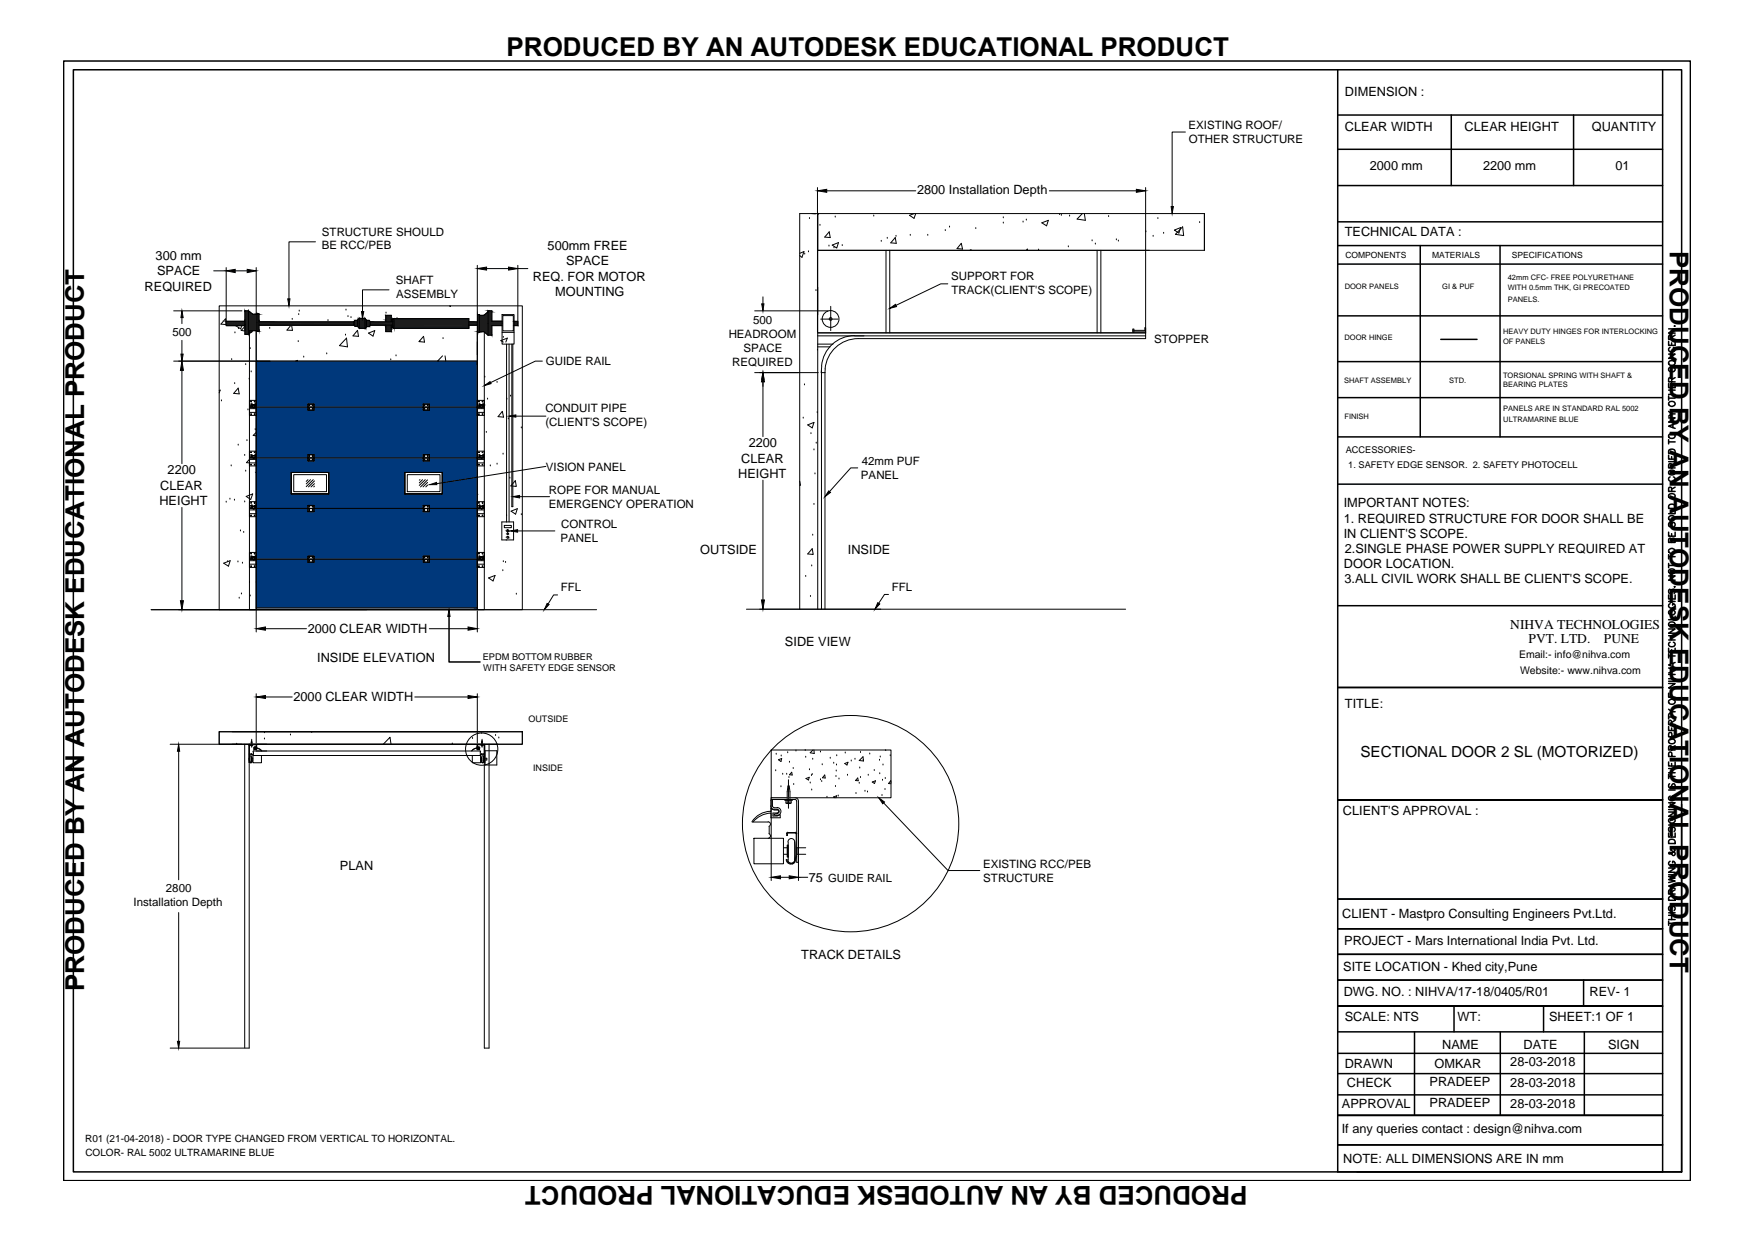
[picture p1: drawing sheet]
<svg xmlns="http://www.w3.org/2000/svg" width="297mm" height="210mm" viewBox="0 0 297 210" stroke-linecap="round" stroke-linejoin="round" font-family="sans-serif">
<!-- layer: 0 -->
<g fill="none" stroke="#000" stroke-width=".17">
<path d="M135.4 36.2h68.4v6.2h-65.4v-6.2M137 37h.1M137.4 36.2h.6M138.4 31.8v24.4M138.5 36.3h.1M138.8 38.1h.1M139.9 32.3h15.1M140.3 39.2l.2 1-.9-.1zM141.4 36.7h.1M147.9 36.6h.1M154.1 39.8h.1M154.7 36.2l-.8 .2 .8 .6 .3-.8"/>
<path d="M157 39.8h.1M160 39h.1M160.7 38.4h.1M165.2 38.7h.1M169.8 37.8h.1M169.8 36.9h.1M173.2 37.6h.1M173.7 37.3h.1M176.3 37.7l1.1-.4-.3 .9zM177.6 32.3h14.7M179.3 36.3h.1M179.6 36.4h.1"/>
<path d="M181 36.6h.1M183.2 36.2l-.9 .9 1.4 .2-.2-1.1M187.6 36.7h.1M193.9 31.8v25.5h-48.6M193.9 39.2h.1M196 37h.1M196.9 39.5h.1M198.8 38.9l1-.4-.3 1zM200.2 38.4l.1 1.5-1.4-.2zM200.6 22.4h-2.2v12.6M203 37.7h.1M29.4 52.6h11.6"/>
<path d="M30.8 53.8v1M30.8 57.6v2.3M36.2 45.8h2.1M37.1 51.8h51.3v51.4h-51.3zM38.2 54l.1 .9h-.9zM38.3 54.4h3.2v.7h-3.2zM38.3 45.3v9.6M39.8 56.3h.1M39.8 45.8h2M39.9 55.2l1.1-.5-.3 1zM40.4 55.6h.1M41.5 54.9v1.7h.6"/>
<path d="M42 54.7l.2 1.5-1.4-.3zM42.1 52.6h.1M42.1 52.6h-.6v3.4M42.1 52.6l.7 .6h.7M42.1 52.6v4M42.2 56h1.2v47.2h-1.2zM42.3 52.9h.1M42.3 59h.1M42.6 53.8h.1M43.4 45.3v15.6M43.5 53.1h.1M43.5 53.1h.3v3h-.3z"/>
<path d="M43.5 56h-.7l-.7 .6M45.6 55.6h.1M49.3 54.9l.2 1h-.9zM49.5 54.1h.1M50.5 57.8h.1M50.6 53.3h.1M50.6 52.7h.1M53.4 40.9h-4.5v9.7M55.3 59.9h.1M55.5 54.3h.1M58.5 56.7h.1M58.6 52.5h.1"/>
<path d="M58.6 57.2l.2 1.5-1.3-.2zM58.9 53.6h.1M59.4 53.8h.1M59.9 54.4v.6h-16.1M59.9 55l.2 .2h.4l.3 .3M60.5 55.9l.2 1h-1zM60.5 54.2v1.1M60.8 53.9l-.3 .3h-.4l-.2 .3h-16.1M60.8 53.9v1.7h1M60.8 53.9h1M61.8 53.9l.2 .3M61.8 53.9v1.7"/>
<path d="M62 54.2h.5l.2 .3M62 55.3l-.2 .3M62 54.2v1.1M62.4 56.4l1-.4-.3 .9zM62.7 54.5h3.8M62.7 55l-.2 .3h-.5M62.7 55h3.8M62.7 54.5v.5M65.3 54.5v-1.1h.9v1.1M65.3 55v1.1h.9v-1.1M65.3 53h.1M65.8 49.1h-4.4v3.6"/>
<path d="M66.2 54.1h.3M66.2 55.5h.3M66.4 55.8h.1M66.5 54.1h.1M66.5 55.5h.1M66.5 55.5l.2 .1M66.5 54.1v1.4M66.7 53.9l-.2 .2M66.7 53.9h12.6v1.7h-12.6M66.7 53.9v1.7M67.2 53.9h.1M71 57.8h.1"/>
<path d="M71.7 56.9l.2 1-1-.1zM74.4 54.6h.1M75 57.3h.1M75.5 54.3h.1M76.1 51.8l.1 .1 .1-.1M79.3 54.5h1.5v-1.2h.4v2.9h-.4v-1.2h-1.5M80.8 56h1.2v47.2h-1.2zM80.8 44.9v58.3M80.9 56.6h.1M81.2 56.1h.7l.7 .6M82.4 45.5h3.7M82.4 53.5h.1"/>
<path d="M82.6 52.8v-.2h.6v1.8h1.8M82.6 52.8l-.7 .6h-.7M82.6 52.8v3.9M83.9 54.7h.1M85 53.3h2v3h-2zM85 56.3v2h2v-2M85 55.1h-1.8v1.6h-.6M85.1 53.4h1.8v2.6h-1.8zM85.2 57.1h.1M85.2 57.9l-.4-.2 1.1-.5-.3 .7M85.7 58.3v30M86.2 58.3v30"/>
<path d="M86.6 58.3v27.5h.2v-27.5M86.8 54.4h.8v.7h-.7M87.6 44.9v10M87.6 45.5h1.7M127.7 52.6h12.4M129.1 50.2v1.2M135.4 42.9l.7-.3-.4 1-.3-.3M136.2 43h.1M136.8 42.6h.1M138.1 49.2h.1M138.4 59.3h.1M138.4 56.3h55.5"/>
<path d="M138.4 48.6v4.7M140.3 41.7h.1M140.6 51.9v4.1M140.9 41.5l1-.4-.3 .9zM141.2 42h.1M142.6 41.6h.1M144.6 56.8a5.6 5.6 0 0 0-5.5 5.1M144.7 56.9h49.2M145.2 57.3a5.6 5.6 0 0 0-5.5 5.1M149.2 40.9h.1M150 42.4v13.9M150.2 40.3h.1"/>
<path d="M150.6 42.4v13.9M151.5 40.2l.2 1-.9-.1zM151.7 40h.1M160.4 48h-1.2l-7.5 3.7M162.7 41.2l.2 1-.9-.1zM164.1 42.4l.3-.1-.1 .1M173.7 42.4l.2-.2v.2M175.8 42.3h.1M180.8 41.8h.1M184.8 40.8h.1M185.4 41.3h.1M185.7 42.4v13.9"/>
<path d="M186.3 42.4v13.9M188.9 40.6h.1M189.3 40.8h.1M191.7 55.7h.2v.6h-.2zM191.9 56.2h2M193.9 55.5h-.1v.4h-1.9M195.2 40h.1M29.4 61.1h51.4M30.8 62.7v15.8M37.1 66.1l.2-.1-.2 .5M37.5 67.9h.1M39.1 78.9h.1"/>
<path d="M39.2 60.9h.1M39.7 64.9h.1M40.3 75.4h.1M40.3 65.7l.2 1-.9-.1zM41.4 77.1h.1M41.6 79.8h.1M41.6 61.7h.1M41.8 74.6h.1M42 69.4h.1M42.2 64.2h.1M42.2 77.5h39.8M42.2 68.9h39.8"/>
<path d="M42.2 77.8l-.5 .5 .5 .1M42.2 76.4v2.5h1.2M42.2 67.8v2.5h1.2M42.5 62.9h.1M43.2 72.7h.1M43.4 61.1v45.9M43.4 73.2l-.5 .5 .5 .1M49.3 80h6.3v3.6h-6.3zM49.3 80v3.6h6.3v-3.6M49.3 80h6.3M49.3 80v3.6h6.3M50 61.1l.3-.1v.1"/>
<path d="M51.4 60.5h.1M52.1 68.4h1v1h-1zM52.1 77h1v1h-1zM55.6 80v3.6M66.1 60.9h.1M67 60.2h.1M68.5 80h6.4v3.6h-6.4zM68.5 80v3.6h6.4v-3.6M68.5 80h6.4M68.5 80v3.6M71.6 68.4h1.1v1h-1.1zM71.6 77h1.1v1h-1.1z"/>
<path d="M74.9 80v3.6h-6.4M74.9 60.2l-.8 .9h.2M75.3 60.2l.2 .9M82 67.8v2.5h-1.2M82 76.4v2.5h-1.2M82 68.6l.1-.1-.1 .3M82.1 63.8h.1M82.3 73.2h.1M82.5 67.6h.1M83 78.9h.1M84.1 78.6h.1M84.1 64.7h.1"/>
<path d="M85 69.6l.2 1-.9-.1zM85.1 76.9h.1M85.8 67.6h.1M86 70.9h.1M86.4 67.1h.1M87.3 70.4h5.1M88.2 72.4h.1M91.8 61.1h-1.2l-7.6 3.7M92.4 79l-18.5 2.9M127.7 63.1h10.8M129.1 64.2v9.7M135.9 70.8h.1"/>
<path d="M136.2 65.2h.1M136.7 71.9l1.1-.4-.3 .9zM137.3 73.4h.1M137.8 76.2h.1M138.1 75h.1M138.3 69.9h.1M139.1 62l-.1 1.1h.6l.1-.7M145.2 79.2h-1.2l-3.6 4M30.8 85.9v15.8M37.9 95.3l1.1-.4-.3 .9zM38.3 85h.1M38.5 95.1h.1"/>
<path d="M38.9 84.5h.1M39.7 84.7h.1M40.3 95.1h.1M40.7 89.9h.1M41 95.3h.1M41.2 90.1h.1M41.4 85h.1M41.7 84l1.1-.4-.4 .9zM42.2 94.7h39.8M42.2 86.1h39.8M42.2 93.5v2.6h1.2M42.2 84.9v2.6h1.2"/>
<path d="M49.7 80.3h5.6v2.9h-5.6zM52.1 85.6h1v1h-1zM52.1 94.1h1v1.1h-1zM52.1 81.2l-.3 .3M52.5 81.2l-.7 .7M53 81.2l-1.2 1.2M53.2 81.4l-1 1M53.2 81.9l-.6 .5M53.2 82.3l-.1 .1M68.9 80.3h5.6v2.9h-5.6zM71.1 81.2l-.1 .1M71.5 81.2l-.5 .5"/>
<path d="M71.6 85.6h1.1v1h-1.1zM71.6 94.1h1.1v1.1h-1.1zM72 81.2l-1 1M72.4 81.2l-1.2 1.2M72.4 81.7l-.8 .7M72.4 82.1l-.3 .3M82 84.9v2.6h-1.2M82 93.5v2.6h-1.2M82.7 97.8l1.1-.4-.3 .9zM84.9 88.3h2v3.1h-2zM85.1 96.6h.1M85.2 95.1h.1"/>
<path d="M85.4 88.9h1.1v.4h-1.1zM85.6 95.2h.1M85.7 87.3h.1M86.3 80.9h.1M86.5 86.5l1.1-.4-.3 .9zM87.2 81.4l.2 .9h-.9zM87.6 89.9h6.3M87.9 84.1h5.1M88.2 87.1h.1M129.1 81.3v20.3M135.4 81.4l.1 .7h-.1M136.4 97.6h.1"/>
<path d="M137.4 95.8h.1M137.5 92.9l.1 1-.9-.1zM137.6 90.6h.1M137.8 85.4h.1M137.9 80.2h.1M25.6 103.2h75.4M40.5 101.3h.1M40.9 100.5h.1M42.3 100.9h.1M43.4 117.4v8.4M43.4 102.9h37.4M44.9 118h4.6"/>
<path d="M44.9 106.4h7M70.2 118h9M72.7 106.4h6.5M80.8 103.4v3.6M80.8 117.4v8.4M87.4 100.6h.1M94.4 100.7h-.7l-.9 1.5M126.3 103.1h64.2M137.2 101h.1M150.4 100.6h-.7l-1 1.5M28.8 126h55.5M30.2 127.2v21.7"/>
<path d="M37.1 123.9h51.3v2.1h-51.3zM39.3 123.9h45M40.1 126h.1M41.4 126v51.4h.8v-51.4M44.8 125.1h.1M44.8 124h.1M49.2 124.4h.1M52.8 124h.1M64.9 126l1.1-1.2 .2 1.2M76.6 125.9h.1M80 125h.1M82 126v51.4h.8v-51.4"/>
<path d="M82.1 127.1h2v2.4h-2zM82.4 128.4v.3M83.9 124.5h.1M84.4 124.9h.1M127.3 139.1h2.7M130.5 127h20.3v8h-20.3zM130.5 135h.1M130.5 135.3v13.8M131.3 130.5h.1M131.4 127.7h.1M131.8 128.6l.5-.2-.1 .5zM132.2 133.2h.1"/>
<path d="M132.2 128h.1M132.5 131.1h.1M133.2 131.1h.1M133.3 127.4h.1M133.5 131.6h.1M133.6 129h.1M134 130.7l.1 .5-.5-.1zM134.3 130.1h.1M134.3 132.8h.1M134.7 127.1h.1M135.1 136.4v12.7M136.3 127h.1"/>
<path d="M136.4 128.2h.1M136.4 131.8l.6-.2-.2 .4zM137 130.3h.1M137.1 132.5h.1M137.3 131.3h.1M137.4 133.7h.1M137.5 131.1h.1M137.6 128.5h.1M137.6 127l-.5 .4 .7 .2v-.6M138.9 127.3h.1M138.9 132h.1M139.1 132.3h.1"/>
<path d="M139.2 129.5h.1M139.6 131.2l.1 .5h-.5zM140 135h.1M140.5 128.4h.1M141.1 129.2h.1M141.3 135l-.2-.1 .5-.2-.1 .3M141.4 133.1h.1M141.5 131.4h.1M141.5 130.5h.1M141.6 129.5h.1M141.6 127.9h.1M141.9 134.7h.1"/>
<path d="M142 131.9h.1M143 129.2l.5-.2-.1 .5zM143.1 127.5h.1M143.4 131.2h.1M144.1 128.8h.1M144.7 128.5h.1M144.9 134.3h.1M145.2 131.7l.1 .5-.5-.1zM145.4 132.6h.1M145.4 128.7l.7-.6v.7zM145.5 130h.1M145.6 127.4h.1"/>
<path d="M145.6 131.6h.1M146.1 128.7h.1M146.4 133.9h.1M146.8 134.1h.1M147 131.2h.1M147.2 127.6h.1M147.6 132.4l.6-.2-.2 .4zM148 130.4h.1M148.9 128.7h.1M148.9 131h.1M149 128.1h.1M149.3 134.7h.1"/>
<path d="M149.4 132.1h.1M149.5 129.5h.1M149.5 135.9l11 11.5h5.3M149.8 133.6h.1M149.8 131.8h.1M149.8 127h.1M150.7 127.9h.1M150.8 132.5v-.3l-.4 .4 .4 .1M30.2 154.5v21.8M132.1 148.5h1.5M135.1 148.5h1.6M28.8 177.4h12.5"/>
<circle cx="140.6" cy="54" r="1.42"/>
<circle cx="42.5" cy="68" r=".06"/>
<circle cx="42.5" cy="70.1" r=".06"/>
<circle cx="42.5" cy="76.6" r=".06"/>
<circle cx="42.5" cy="78.6" r=".06"/>
<circle cx="43.1" cy="68" r=".06"/>
<circle cx="43.1" cy="70.1" r=".06"/>
<circle cx="43.1" cy="78.6" r=".06"/>
<circle cx="43.1" cy="76.6" r=".06"/>
<circle cx="52.4" cy="77.2" r=".06"/>
<circle cx="52.4" cy="69.2" r=".06"/>
<circle cx="52.4" cy="68.6" r=".06"/>
<circle cx="52.4" cy="77.8" r=".06"/>
<circle cx="52.9" cy="77.2" r=".06"/>
<circle cx="52.9" cy="68.6" r=".06"/>
<circle cx="52.9" cy="69.2" r=".06"/>
<circle cx="52.9" cy="77.8" r=".06"/>
<circle cx="71.8" cy="68.6" r=".06"/>
<circle cx="71.8" cy="69.2" r=".06"/>
<circle cx="71.8" cy="77.2" r=".06"/>
<circle cx="71.8" cy="77.8" r=".06"/>
<circle cx="72.4" cy="77.2" r=".06"/>
<circle cx="72.4" cy="68.6" r=".06"/>
<circle cx="72.4" cy="69.2" r=".06"/>
<circle cx="72.4" cy="77.8" r=".06"/>
<circle cx="81.1" cy="70.1" r=".06"/>
<circle cx="81.1" cy="68" r=".06"/>
<circle cx="81.1" cy="76.6" r=".06"/>
<circle cx="81.1" cy="78.6" r=".06"/>
<circle cx="81.7" cy="76.6" r=".06"/>
<circle cx="81.7" cy="68" r=".06"/>
<circle cx="81.7" cy="70.1" r=".06"/>
<circle cx="81.7" cy="78.6" r=".06"/>
<circle cx="42.5" cy="93.7" r=".06"/>
<circle cx="42.5" cy="85.1" r=".06"/>
<circle cx="42.5" cy="87.2" r=".06"/>
<circle cx="42.5" cy="95.8" r=".06"/>
<circle cx="43.1" cy="93.7" r=".06"/>
<circle cx="43.1" cy="95.8" r=".06"/>
<circle cx="43.1" cy="85.1" r=".06"/>
<circle cx="43.1" cy="87.2" r=".06"/>
<circle cx="52.4" cy="85.7" r=".06"/>
<circle cx="52.4" cy="86.3" r=".06"/>
<circle cx="52.4" cy="94.9" r=".06"/>
<circle cx="52.4" cy="94.3" r=".06"/>
<circle cx="52.9" cy="85.7" r=".06"/>
<circle cx="52.9" cy="86.3" r=".06"/>
<circle cx="52.9" cy="94.3" r=".06"/>
<circle cx="52.9" cy="94.9" r=".06"/>
<circle cx="71.8" cy="86.3" r=".06"/>
<circle cx="71.8" cy="85.7" r=".06"/>
<circle cx="71.8" cy="94.3" r=".06"/>
<circle cx="71.8" cy="94.9" r=".06"/>
<circle cx="72.4" cy="85.7" r=".06"/>
<circle cx="72.4" cy="94.9" r=".06"/>
<circle cx="72.4" cy="86.3" r=".06"/>
<circle cx="72.4" cy="94.3" r=".06"/>
<circle cx="81.1" cy="95.8" r=".06"/>
<circle cx="81.1" cy="93.7" r=".06"/>
<circle cx="81.1" cy="87.2" r=".06"/>
<circle cx="81.1" cy="85.1" r=".06"/>
<circle cx="81.7" cy="93.7" r=".06"/>
<circle cx="81.7" cy="85.1" r=".06"/>
<circle cx="81.7" cy="95.8" r=".06"/>
<circle cx="81.7" cy="87.2" r=".06"/>
<circle cx="85.9" cy="91" r=".15"/>
<circle cx="85.9" cy="90.4" r=".15"/>
<circle cx="85.9" cy="89.9" r=".15"/>
<circle cx="81.5" cy="126.8" r="2.73"/>
<circle cx="144" cy="139.4" r="18.3"/>
</g>
<g fill="#00387b" stroke="#00387b" stroke-width=".17">
<path d="M72.7 94.7v.5h8.1zM72.7 94.7h8.1v.5z"/>
<path d="M53.1 94.7v.5h18.5zM53.1 94.7h18.5v.5z"/>
<path d="M43.4 94.7v.5h8.7zM43.4 94.7h8.7v.5z"/>
<path d="M43.4 95.2v3.4h37.4zM43.4 95.2h37.4v3.4z"/>
<path d="M43.4 98.6v4.3h37.4zM43.4 98.6h37.4v4.3z"/>
<path d="M72.7 86.1v.5h8.1zM72.7 86.1h8.1v.5z"/>
<path d="M53.1 86.1v.5h18.5zM53.1 86.1h18.5v.5z"/>
<path d="M43.4 86.1v.5h8.7zM43.4 86.1h8.7v.5z"/>
<path d="M43.4 86.6v6.9h37.4zM43.4 86.6h37.4v6.9z"/>
<path d="M43.4 93.5v.6h37.4zM43.4 93.5h37.4v.6z"/>
<path d="M72.7 94.1v.6h8.1zM72.7 94.1h8.1v.6z"/>
<path d="M53.1 94.1v.6h18.5zM53.1 94.1h18.5v.6z"/>
<path d="M43.4 94.1v.6h8.7zM43.4 94.1h8.7v.6z"/>
<path d="M72.7 77.5v.5h8.1zM72.7 77.5h8.1v.5z"/>
<path d="M53.1 77.5v.5h18.5zM53.1 77.5h18.5v.5z"/>
<path d="M43.4 77.5v.5h8.7zM43.4 77.5h8.7v.5z"/>
<path d="M43.4 78v2h37.4zM43.4 78h37.4v2z"/>
<path d="M74.9 80v3.6h5.9zM74.9 80h5.9v3.6z"/>
<path d="M55.6 80v3.6h12.9zM55.6 80h12.9v3.6z"/>
<path d="M43.4 80v3.6h5.9zM43.4 80h5.9v3.6z"/>
<path d="M43.4 83.6v2h37.4zM43.4 83.6h37.4v2z"/>
<path d="M72.7 85.6v.5h8.1zM72.7 85.6h8.1v.5z"/>
<path d="M53.1 85.6v.5h18.5zM53.1 85.6h18.5v.5z"/>
<path d="M43.4 85.6v.5h8.7zM43.4 85.6h8.7v.5z"/>
<path d="M72.7 68.9v.5h8.1zM72.7 68.9h8.1v.5z"/>
<path d="M53.1 68.9v.5h18.5zM53.1 68.9h18.5v.5z"/>
<path d="M43.4 68.9v.5h8.7zM43.4 68.9h8.7v.5z"/>
<path d="M43.4 69.4v7h37.4zM43.4 69.4h37.4v7z"/>
<path d="M43.4 76.4v.6h37.4zM43.4 76.4h37.4v.6z"/>
<path d="M72.7 77v.5h8.1zM72.7 77h8.1v.5z"/>
<path d="M53.1 77v.5h18.5zM53.1 77h18.5v.5z"/>
<path d="M43.4 77v.5h8.7zM43.4 77h8.7v.5z"/>
<path d="M43.4 61.1v6.7h37.4zM43.4 61.1h37.4v6.7z"/>
<path d="M43.4 67.8v.6h37.4zM43.4 67.8h37.4v.6z"/>
<path d="M72.7 68.4v.5h8.1zM72.7 68.4h8.1v.5z"/>
<path d="M53.1 68.4v.5h18.5zM53.1 68.4h18.5v.5z"/>
<path d="M43.4 68.4v.5h8.7zM43.4 68.4h8.7v.5z"/>
</g>
<!-- layer: BODY -->
<g fill="none" stroke="#000" stroke-width=".17">
<path d="M135.4 36.2v66.9M138.4 36.2v66.9M138.4 56.3h55.5M138.4 56.9h7.8M138.4 58.3h2.6M138.4 58.7h2.1M138.9 54h.3M139.2 54h.4M139.7 54h.4M140.2 54h.4M140.6 54h.4M141.1 54h.4"/>
<path d="M141.6 54h.2M139 62.7v40.4M139.6 63.1v40M135.2 103.1h13.9"/>
<circle cx="140.6" cy="54" r=".23"/>
</g>
<!-- layer: 0 -->
<g fill="#000" stroke="#000" stroke-width=".17">
<path d="M138.4 32.3l1.5-.3v.6zM192.3 32l1.6 .3-1.6 .3zM198.2 35h.4l-.2 1.2zM30.6 59.9h.4l-.2 1.2zM30.8 52.6l.2 1.2h-.4zM38.3 45.8l1.5-.2v.5zM41.8 45.6l1.6 .2-1.6 .3zM48.7 50.6h.4l-.2 1.2zM61.2 52.7h.4l-.2 1.2zM80.8 45.5l1.6-.3v.5zM86.1 45.2l1.5 .3-1.5 .2zM128.9 51.4h.4l-.2 1.2z"/>
<path d="M150.6 52.2l1-.7 .1 .4zM30.8 61.1l.2 1.6h-.5zM82 65.3l.9-.7 .2 .3zM86.2 70.4l1.1-.2v.4zM129.1 63.1l.3 1.5h-.5zM129.1 63.1l.2 1.1h-.4zM72.7 82l1.2-.3v.3zM86.4 89.9l1.2-.2v.4zM86.8 84.1l1.1-.2v.4zM140.3 83.1l.3 .3-1 .7zM30.5 101.7h.5l-.2 1.5zM43.4 118l1.5-.3v.5z"/>
<path d="M43.4 106.4l1.5-.3v.6zM76 103.2l.2 1.2h-.4zM79.2 117.7l1.6 .3-1.6 .2zM79.2 106.1l1.6 .3-1.6 .3zM92.6 102.2l.3 .1-.8 .9zM128.9 101.6h.5l-.3 1.5zM148.6 102l.3 .2-.8 .9zM30.2 126l.2 1.2h-.4zM148.7 135l1 .8-.3 .3zM130.5 148.5l1.6-.2v.5zM133.6 148.3l1.5 .2-1.5 .3zM30 176.3h.4l-.2 1.1z"/>
</g>
<!-- layer: DOOR -->
<g fill="none" stroke="#000" stroke-width=".17">
<path d="M42.1 126.2v2.8h.1v-2.8M42.1 128.4v.3M42.2 126.1h.1M42.2 126l-.1 .1M42.2 127.6v.1M42.3 126.1h1.1M42.3 127.6h.3M42.3 128.1v.8M42.3 129l-.1-.3 .2 .4M42.3 128h.3v.1v.8l-.1 .2-.2-.2zM42.4 129.1h.1M42.4 126.1h.4"/>
<path d="M42.5 126.1v.1M42.5 126.2h.1M42.5 126.2h.2M42.6 125.4v.8zM42.6 127.6v.2l.1-.1M42.6 127.6l-.3 .1M42.6 128.2v.6zM42.6 125.1v1.4M42.6 128.9l-.1 .2M42.6 128.4h.2M42.6 128.7h.2M42.6 126.2h.1"/>
<path d="M42.7 128.9l-.2 .2M42.7 128.9h.1M42.7 126.1v.1M42.8 127.9h1.5v1.2h-1.5zM42.8 127.8h.1M42.9 127.3v-.2h38.3l.1 .1v.5M42.9 127.7l-.1 .1 .1 .1h37.9M42.9 127.3v.4M43.1 126.5v.2M43.1 126.5l-.1 .1 .1 .1M43.1 126.4l-.2 .2 .2 .2M43.2 126.7h.1v.1l-.1-.1"/>
<path d="M43.2 126.4h.1M43.2 126.6h.1M43.2 126.5h.1M43.3 126.3v.1M43.3 126h.1M43.4 126.3l-.1 .2M43.4 126.1v.3M43.4 126.4l-.1 .1M43.4 126.7l.5 .1 .4 .3M43.4 126.6l.5 .2 .4 .3M43.4 126.7v.2h-.4v-.1h.1M43.4 126.7h.1"/>
<path d="M43.4 126.6h.1M43.4 126.5v.1M79.9 127.9h1.4v1.2h-1.4zM80.7 126.6l-.5 .2-.3 .3 .3-.3 .5-.1M80.7 126.4l.3 .1v.2M80.7 126.7v.2h.5v-.1h-.2M80.7 126.7h.1M80.7 126.6h.1M80.7 126.5v.1M80.8 126h.1M80.8 126.1h1.1M80.8 126.1l-.1 .2 .2 .2"/>
<path d="M80.8 126.1l.1 .3M80.9 126.4h.1M80.9 126.6h.1M81 126.5l.1 .2h-.3v.1h.2M81 126.4l.2 .2-.2 .2M81 126.7h-.1l.1 .1M81.3 127.7v.1l-.1 .1M81.3 127.8h.1M81.3 128.4h.2M81.3 128.7h.2M81.4 126.1h.4M81.5 126.1v.1"/>
<path d="M81.5 128.9l.3 .2M81.5 126.2h.1M81.5 128.2v.6zM81.5 128.9h.1M81.5 126.2h.2M81.5 128.9l.2 .2M81.5 127.6l.4 .1-.4 .1zM81.5 127.6v.1M81.5 125.4h.1v.8zM81.6 125.1v1.4M81.6 126.2h.1M81.7 126.1v.1"/>
<path d="M81.8 129l-.1 .1M81.8 128.1l-.1-.2-.2 .2v.8l.2 .2 .1-.2M81.9 128.1v.8zM81.9 126l.1 .1M81.9 127.6l.1 .1M81.9 127.7v1.3l.1-.3M82 126.2v2.8h.1v-2.8M82 128.4h.4M82 128.7h.4M130 139.1a.4 .4 0 0 1 .4 .3 .4 .4 0 0 1-.3 .5M130.2 139.9v1.2M130.4 137.6v.1"/>
<path d="M130.4 137.3a3.8 3.8 0 0 0-3.1 1.8M130.4 137.6a4.2 4.2 0 0 0-2.9 1.5M130.4 136.4l.1 .3 .5 .3M130.4 137.3v.1M130.5 136.8l.5 .3M130.5 135.5v.9M130.5 136.8v.5M130.5 137.7v.7h1.6v-.5M130.6 135l-.1 .2 .1 .1M130.7 135.3h3.9M130.7 136.4l.3 .3M130.7 135.5l-.1-.2-.2 .2"/>
<path d="M130.7 135.5v.9M131 136.7h.5M131 137.1h.5M131 137h.5M131.5 137.1a.28 .28 0 0 1 .3 .3 .28 .28 0 0 1-.3 .2M131.5 136.7a.66 .66 0 0 1 .7 .7 .66 .66 0 0 1-.7 .6M131.5 137a.36 .36 0 0 1 .4 .4 .36 .36 0 0 1-.4 .3M131.5 137.8h-.5l.2 .2h.3M131.5 137.6h-.7v.5h.7M132 137.9l-.5 .2M132.9 135.3v.2h1.2v-.2M133 135.9h.2"/>
<path d="M133 135.5v.4M133.2 136h.6M133.2 136h.5M133.2 135.9l.2-2.8h.2l.1 .9v1.9M133.4 132v4.8M133.6 135.9h.3M133.9 135.5v.4M134.6 135.3l.2 .3M134.6 135l.5 .3v.3M134.8 135.6v10.4h.3v-10.4M127.6 141.9h5v4.3h-5zM130.1 141.1a.4 .4 0 0 1 .3 .5 .4 .4 0 0 1-.4 .3"/>
<path d="M130.4 141.4v.2M132.6 143.5h.6M132.6 144.6h.6M133.1 145.5a.78 .78 0 0 0 .6 .8M133.1 145.5l.4 .5 .2 .1M133.2 141.1v.3h.1v-.3M133.2 143h.2v2.1h-.2zM133.3 140.9l-.2 .2M133.3 141l-.1 .1M133.4 142.5a.57 .57 0 0 1 .5-.6 .57 .57 0 0 1 .6 .6l.1 2a1.8 1.8 0 0 1-.4 1.6 .57 .57 0 0 1-.8-.5M133.4 141h1.2M133.4 140.9h1.2"/>
<path d="M133.4 142.5v3.1M133.7 146.1h.4M133.7 146.3h.4M134.4 145.9l-.3 .2M134.5 142.5v3.1M134.5 145.9l-.4 .3M134.6 141l.1 .1M134.6 140.9l.2 .2M134.7 144.8v.1M134.7 144.9l-.2 1M134.8 141.1v3.8M134.8 144.9l-.3 1"/>
<path d="M136.4 143.5h-1.5v1.1h1.5"/>
</g>
<path d="M42.3 126h1.1M80.8 126h1.1M130.7 135h3.9" fill="none" stroke="#8e8e8e" stroke-width=".17"/>
<!-- layer: 0 -->
<g fill="none" stroke="#000" stroke-width=".25">
<path d="M10.8 10.3h275.3v189.6h-275.3zM12.4 11.8h272.2v186.6h-272.2zM226.4 11.8v186.6h55v-186.6M226.4 19.5h55M245.6 19.5v11.9M266.3 19.5v11.9M226.4 31.4h55M226.4 25.3h55M226.4 37.5h55M226.4 41.6h55M226.4 53.5h55M226.4 44.7h55"/>
<path d="M240.4 41.6v32.4M243.9 57.4h6.1M253.9 41.6v32.4M282.4 59.9h1.1l-1.1 .8h1.1M282.4 57.8v.7h1.1v-.7M282.4 55.7h1.1l-1.1 .7h1.1M282.7 58.8a.39 .39 0 0 0-.3 .5 .39 .39 0 0 0 .4 .3h.3a.39 .39 0 0 0 .4-.4 .39 .39 0 0 0-.3-.4M282.9 57.4l-.1-.6h-.3l-.1 .6h1.1M282.9 58v.5M283.4 55.1l.1 .1h-.1zM283.5 56.7l-.6 .4M226.4 61.2h55"/>
<path d="M226.4 67.3h55M226.4 74h55M282.4 77v.7h1.1v-.7M282.4 70.7h1.1l-1.1 .8h1.1M282.4 64.9v.7h1.1v-.7M282.4 67v.7M282.4 74.4v.7M282.4 78.1h1.1M282.4 74.8h1.1M282.4 69.6l.5 .5M282.4 67.4h1.1M282.4 66.8h1.1"/>
<path d="M282.4 66h1.1M282.5 79.8a.59 .59 0 0 1 .6-.2 .59 .59 0 0 1 .4 .5 .58 .58 0 0 1-.6 .3 .58 .58 0 0 1-.5-.5zM282.5 76.2a.67 .67 0 0 1 1 .2v.4h-1.1zM282.5 73.6a.59 .59 0 0 1 .6-.2 .59 .59 0 0 1 .4 .5 .56 .56 0 0 1-.6 .3 .56 .56 0 0 1-.4-.6zM282.5 61.3a.59 .59 0 0 1 .6-.3 .59 .59 0 0 1 .4 .6 .56 .56 0 0 1-.6 .3 .56 .56 0 0 1-.4-.6zM282.6 68a.58 .58 0 0 1 .9 .5 .55 .55 0 0 1-.6 .3 .55 .55 0 0 1-.4-.6zM282.7 62.2a.39 .39 0 0 0-.3 .4 .39 .39 0 0 0 .4 .3 .45 .45 0 0 0 .6-.1 .45 .45 0 0 0 0-.6h-.2M282.9 64.6v-.6h-.4l-.1 .6h1.1M282.9 65.2v.4M282.9 66v.8M282.9 77.3v.4M283 79.2l-.1-.7h-.4l-.1 .7h1.1"/>
<path d="M283.1 71.8v.6M283.5 71.7l-1.1 .4 1.1 .4M283.5 70.1h-.6l-.5 .3M283.5 63.9l-.6 .4M226.4 82h55M282.4 97.5h1.1l-1.1 .7h1.1M282.4 90.1v.7h1.1v-.7M282.4 93.9v.7M282.4 95.4v.7M282.4 95.7h1.1M282.4 94.2h1.1M282.5 93a.59 .59 0 0 1 .6-.2 .59 .59 0 0 1 .4 .6 .56 .56 0 0 1-.7 .3 .56 .56 0 0 1-.3-.7z"/>
<path d="M282.5 87.5a.53 .53 0 0 1 .6-.2 .53 .53 0 0 1 .3 .6 .53 .53 0 0 1-.6 .2 .53 .53 0 0 1-.3-.6zM282.5 85.6a.63 .63 0 0 1 1 .1v.4h-1.1zM282.5 83.7a.61 .61 0 0 1 .6-.1 .61 .61 0 0 1 .4 .5 .56 .56 0 0 1-.7 .3 .56 .56 0 0 1-.3-.7zM282.6 99.7l-.2 .3 .1 .4 .1 .1 .2-.1 .2-.5 .2-.2a.39 .39 0 0 1 .3 .3 .39 .39 0 0 1-.1 .5M282.6 96.4a.58 .58 0 0 1 .9 .4 .56 .56 0 0 1-.6 .3 .56 .56 0 0 1-.4-.6zM282.6 88.4l-.2 .3 .1 .4 .1 .1 .2-.1 .2-.5 .2-.2a.39 .39 0 0 1 .3 .3 .39 .39 0 0 1-.1 .5M282.7 80.7a.39 .39 0 0 0-.3 .5 .39 .39 0 0 0 .4 .3 .45 .45 0 0 0 .6-.2 .45 .45 0 0 0 0-.5l-.2-.1M282.9 91.4l.2-.3h.3l.1 .3v.4h-1.1l.1-.7h.3l.1 .7M282.9 83.2v-.6l-.4-.1-.1 .7h1.1M282.9 90.3v.5M283.4 99.3h.1l-.1 .1zM283.5 86.3v.7h-1.1"/>
<path d="M283.5 82.5l-.6 .3M76 104.4v7.7h5.3M226.4 116.4h55M226.4 102.5h55M282.4 117.3v.7h1.1M282.4 115.7h1.1l-1.1 .8h1.1M282.4 113.1l1.1 .4-1.1 .4M282.4 109.7v.7h1.1v-.7M282.4 106.5h1.1l-1.1 .7h1.1M282.4 100.7v.7h1.1v-.7M282.4 110.7v.7M282.4 115.3h1.1"/>
<path d="M282.4 114.9h1.1M282.4 114.2h1.1M282.4 111h1.1M282.4 108.3h1.1M282.4 107.6h1.1M282.4 101.8h1.1M282.5 118.6a.59 .59 0 0 1 .6-.2 .59 .59 0 0 1 .4 .5 .56 .56 0 0 1-.7 .3 .56 .56 0 0 1-.3-.6zM282.5 103.5a.53 .53 0 0 1 .6-.3 .53 .53 0 0 1 .3 .7 .53 .53 0 0 1-.6 .2 .53 .53 0 0 1-.3-.6zM282.6 105.4a.58 .58 0 0 1 .9 .4 .55 .55 0 0 1-.6 .3 .55 .55 0 0 1-.4-.6zM282.7 108.7a.39 .39 0 0 0-.3 .5 .39 .39 0 0 0 .4 .3 .45 .45 0 0 0 .6-.2 .45 .45 0 0 0 0-.5l-.2-.1M282.7 102.2a.39 .39 0 0 0-.3 .4 .39 .39 0 0 0 .4 .4 .45 .45 0 0 0 .6-.2 .45 .45 0 0 0 0-.6h-.3v.2M282.9 101v.4"/>
<path d="M282.9 107.6v.7M282.9 110v.4M282.9 114.2v.7M282.9 117.6v.4M283.1 112.3v.5M283.5 112.1l-1.1 .5 1.1 .4M283.5 104.3v.6h-1.1M281.4 135.4h-55h55M282.4 137.5h1.1l-1.1 .7h1.1M282.4 135.9h1.1l-1.1 .7h1.1M282.4 129v.7h1.1v-.7M282.4 123v.7h1.1v-.7"/>
<path d="M282.4 121v.7M282.4 131.1v.7M282.4 139.7h1.1M282.4 137h1.1M282.4 133.7h1.1M282.4 131.4h1.1M282.4 130.8h1.1M282.4 130.1h1.1M282.4 121.4h1.1M282.4 120.1l.5 .4M282.6 132.7l-.2 .2 .2 .5 .2-.1 .3-.6h.3a.45 .45 0 0 1 0 .7M282.6 125.2a.58 .58 0 0 1 .9 .4 .58 .58 0 0 1-.6 .3 .58 .58 0 0 1-.5-.5z"/>
<path d="M282.7 138.6a.39 .39 0 0 0-.3 .4 .39 .39 0 0 0 .4 .3 .45 .45 0 0 0 .6-.1 .45 .45 0 0 0 0-.6h-.3v.2M282.7 134.7a.42 .42 0 0 0-.3 .5 .42 .42 0 0 0 .4 .4 .45 .45 0 0 0 .6-.3 .45 .45 0 0 0-.2-.6h-.1v.3M282.9 127v-.7h-.4l-.1 .7h1.1M282.9 122.6v-.6l-.3-.1-.2 .3v.4h1.1M282.9 123.2v.5M282.9 129.2v.5M282.9 130.1v.7M283 128.1l-.1-.7-.3-.1-.1 .1-.1 .7h1.1M283 124.7l-.1-.7h-.4l-.1 .7h1.1M283.5 120.5h-.6l-.5 .4M283.5 126.2l-.6 .4M283.5 121.9l-.6 .4"/>
<path d="M284.6 136.1v62.3h-54.9M226.4 152.2h55M226.4 157.2h55M282.4 148.4l1.1 .2-1.1 .3 1.1 .2-1.1 .3M282.4 146.9h1.1l-1.1 .8h1.1M282.4 141v.7h1.1v-.7M282.4 156.3h1.1M282.4 155.9v.7M282.4 155.7h1.1M282.4 154.9h1.1M282.4 154.5h1.1M282.4 148.1h1.1"/>
<path d="M282.5 151.9a.6 .6 0 0 1 .7-.2 .6 .6 0 0 1 .3 .7h-1.1zM282.6 153.4l-.2 .3 .1 .4h.1h.2l.2-.5 .2-.2a.39 .39 0 0 1 .3 .3 .39 .39 0 0 1-.1 .4M282.6 142.2l.2-.1 .6 .1 .1 .2v.4h-1.1v-.4zM282.6 140l-.2 .3 .1 .4 .1 .1 .2-.1 .3-.6 .3-.1a.45 .45 0 0 1 0 .8M282.7 145.8a.39 .39 0 0 0-.3 .5 .39 .39 0 0 0 .4 .3 .45 .45 0 0 0 .6-.2 .45 .45 0 0 0 0-.6h-.3v.3M282.9 143.8l-.1 .1 .7 .5v.2l-.2 .2h-.2l-.4-.5-.3 .1 .2 .2 .2-.1 .6-.4 .1-.3h-.1M282.9 151.3v-.6h-.4l-.1 .6h1.1M282.9 141.3v.4M282.9 154.9v.8M283.1 149.7v.5M283.5 149.6l-1.1 .4 1.1 .4M283.5 150.6l-.6 .4"/>
<path d="M226.4 161.5h55M226.4 165.9h55M226.4 174.7h55M226.4 178.3h55M239.4 174.7v14.1M246.1 170.3v4.4M253.9 174.7v14.1M261.3 170.3v4.4M268 165.9v4.4M268.2 174.7v14.1M281.4 170.3h-55h55M226.4 181.7h55"/>
<path d="M226.4 193.8h55M226.4 185.3h55M281.4 188.8h-55h55"/>
</g>
<!-- layer: at_Entity -->
<g fill="none" stroke="#000" stroke-width=".17">
<path d="M42.2 77h.4v.1M42.2 76.4h1.2v.6M42.2 68.4h.4v.1M42.2 67.8h1.2v.6M42.2 77.5h1.2M42.2 77.2h1.2M42.2 77.8h1.2M42.2 78.4h1.2M42.2 68.9h1.2M42.2 68.7h1.2M42.2 69.2h1.2M42.2 69.8h1.2"/>
<path d="M42.5 77h.1v.1M42.5 77.5v-.1h.3v.1M42.5 68.4h.1v.1M42.5 68.9v-.1h.3v.1M42.6 77.1v.3h-.1l.1-.1M42.6 68.4h.1M42.6 68.5v.3h-.1h.1M42.6 68.8h.1M42.6 77h.1M42.9 77.5v.1l.1-.1M42.9 68.9v.1h.1v-.1M43.2 77.1h-.6h.6"/>
<path d="M43.2 77v.1v-.1h.2zM43.2 68.5h-.6h.6M43.2 68.5h.1M43.2 68.4v.1v-.1h.2zM43.2 68.8h.1M43.2 77.1h.1M43.2 77.3v.1M43.2 77.4v-.2v.2h.2h-.2v.1M43.2 77.2h.1M43.2 68.8v-.1v.1h.2h-.2v.1M43.2 68.7h.1M80.8 77h.4v.1"/>
<path d="M80.8 76.4h1.2v.6M80.8 68.4h.4v.1M80.8 67.8h1.2v.6M80.8 77.5h1.2M80.8 77.2h1.2M80.8 77.8h1.2M80.8 78.4h1.2M80.8 68.9h1.2M80.8 68.7h1.2M80.8 69.2h1.2M80.8 69.8h1.2M81.1 77h.1v.1"/>
<path d="M81.1 77.5v-.1h.2v.1M81.1 68.4h.1v.1M81.1 68.9v-.1h.2v.1M81.2 77.1v.3h-.1l.1-.1M81.2 68.4h.1M81.2 68.5v.3h-.1h.1M81.2 68.8h.1M81.2 77h.1M81.5 68.9v.1h.1v-.1M81.5 77.5v.1l.1-.1M81.7 77.1h-.5h.5M81.7 77v.1v-.1h.3z"/>
<path d="M81.7 68.5h-.5h.5M81.7 68.5h.1M81.7 68.4v.1v-.1h.3zM81.7 68.8h.1M81.7 77.1h.1M81.7 77.3v.1M81.8 77.4v-.2v.2h-.1h.3h-.3v.1M81.8 77.2h.1M81.8 68.8v-.1v.1h-.1h.3h-.3v.1M81.8 68.7h.1M42.2 94.1h.4v.2M42.2 93.5h1.2v.6"/>
<path d="M42.2 85.6h.4v.1M42.2 84.9h1.2v.7M42.2 94.7h1.2M42.2 94.4h1.2M42.2 94.9h1.2M42.2 95.5h1.2M42.2 86.1h1.2M42.2 85.8h1.2M42.2 86.3h1.2M42.2 87h1.2M42.5 94.1h.1v.2M42.5 94.7v-.2h.3v.2"/>
<path d="M42.5 85.6h.1v.1M42.5 86.1v-.2h.3v.2M42.6 94.3v.2h-.1h.1M42.6 85.6h.1M42.6 85.7v.2h-.1h.1M42.6 85.9h.1M42.6 94.1h.1M42.9 94.7v.1h.1v-.1M42.9 86.1v.1h.1v-.1M43.2 94.3h-.6h.6M43.2 94.1v.2v-.2h.2zM43.2 85.7h-.6h.6"/>
<path d="M43.2 85.7h.1M43.2 85.6v.1v-.1h.2zM43.2 85.9h.1M43.2 94.2v.1M43.2 94.5h.1M43.2 94.5v-.1v.1h.2h-.2v.2M43.2 85.9v-.1v.1h.2h-.2v.2M43.2 85.8h.1M43.2 94.4h.1M80.8 94.1h.4v.2M80.8 93.5h1.2v.6M80.8 85.6h.4v.1"/>
<path d="M80.8 84.9h1.2v.7M80.8 94.7h1.2M80.8 94.4h1.2M80.8 94.9h1.2M80.8 95.5h1.2M80.8 86.1h1.2M80.8 85.8h1.2M80.8 86.3h1.2M80.8 87h1.2M81.1 94.1h.1v.2M81.1 94.7v-.2h.2v.2M81.1 85.6h.1v.1"/>
<path d="M81.1 86.1v-.2h.2v.2M81.2 94.3v.2h-.1h.1M81.2 85.6h.1M81.2 85.7v.2h-.1h.1M81.2 85.9h.1M81.2 94.1h.1M81.5 94.7v.1h.1v-.1M81.5 86.1v.1h.1v-.1M81.7 94.3h-.5h.5M81.7 94.1v.2v-.2h.3zM81.7 85.7h-.5h.5M81.7 85.7h.1"/>
<path d="M81.7 85.6v.1v-.1h.3zM81.7 85.9h.1M81.7 94.2v.1M81.7 94.5h.1M81.8 94.5v-.1v.1h-.1h.3h-.3v.2M81.8 85.9v-.1v.1h-.1h.3h-.3v.2M81.8 85.8h.1M81.8 94.4h.1"/>
</g>
<!-- layer: 0 -->
<g fill="#1d1d1d" stroke="#1d1d1d" stroke-width=".17">
<path d="M42.1 52.6l.7 .6h-.7z"/>
<path d="M42.1 56.2h.1v.2z"/>
<path d="M38.3 54.4h3.2z"/>
<path d="M38.3 54.4h3.2v.7z"/>
<path d="M43.8 54.5h16.1v.5z"/>
<path d="M61.8 53.9l.2 .3h-.2z"/>
<path d="M61.8 54.2h.2v1.1z"/>
<path d="M60.8 53.9v.3h-.3z"/>
<path d="M60.5 54.2h.3v1z"/>
<path d="M65.3 55h.9z"/>
<path d="M62.7 54.5h3.8v.5z"/>
<path d="M66.2 55h.3z"/>
<path d="M66.5 54.1l.2-.2v.2z"/>
<path d="M66.5 54.5h.2v1z"/>
<path d="M79.3 55h1.9z"/>
<path d="M81.9 53.4l.7-.6v.6z"/>
<path d="M81.9 56.1h.7v.6z"/>
<path d="M42.1 53.2v1.4h1.4zM42.1 53.2h1.4v1.4z"/>
<path d="M42.1 54.6v1.4h1.4zM42.1 54.6h1.4v1.4z"/>
<path d="M42.1 56v.2h.4zM42.1 56h.7l-.3 .2z"/>
<path d="M42.1 56.2v.2h.1zM42.1 56.4h.1l-.1 .2z"/>
<path d="M43.5 53.1l.3 .1zM43.5 53.1l.3 .1z"/>
<path d="M43.5 53.2v1.1h.3zM43.5 53.2h.3v1.1z"/>
<path d="M43.5 54.3v.3h.3zM43.5 54.3h.3v.3z"/>
<path d="M43.5 54.6v1.4h.3zM43.5 54.6h.3v1.4z"/>
<path d="M43.5 56v.1h.3zM43.5 56h.3v.1z"/>
<path d="M38.3 55.1h3.2zM38.3 54.4l3.2 .7h-3.2z"/>
<path d="M43.8 55h16.1zM43.8 54.5l16.1 .5h-16.1z"/>
<path d="M61.8 54.2v1.1h.2zM61.8 55.3h.2l-.2 .3z"/>
<path d="M62 54.2v.3h.7zM62 54.2h.5l.2 .3z"/>
<path d="M62 54.5v.5h.7zM62 54.5h.7v.5z"/>
<path d="M62 55v.3h.5zM62 55h.7l-.2 .3z"/>
<path d="M60.5 54.2v1h.3zM60.5 55.2h.3v.3z"/>
<path d="M60.8 53.9v1.7h1zM60.8 53.9h1v1.7z"/>
<path d="M60.1 54.2l-.2 .3h.6zM60.1 54.2h.4v.3z"/>
<path d="M59.9 54.5v.5h.6zM59.9 54.5h.6v.5z"/>
<path d="M59.9 55l.2 .2h.4zM59.9 55h.6v.2z"/>
<path d="M66.7 53.9v1.1h12.6zM66.7 53.9h12.6v1.1z"/>
<path d="M66.7 55v.6h12.6zM66.7 55h12.6v.6z"/>
<path d="M65.3 55v.3h.9zM65.3 55h.9v.3z"/>
<path d="M65.3 55.3v.8h.9zM65.3 55.3h.9v.8z"/>
<path d="M65.3 53.4v.8h.9zM65.3 53.4h.9v.8z"/>
<path d="M65.3 54.2v.3h.9zM65.3 54.2h.9v.3z"/>
<path d="M62.7 55h3.8zM62.7 54.5l3.8 .5h-3.8z"/>
<path d="M66.2 54.1v.1h.3zM66.2 54.1h.3v.1z"/>
<path d="M66.2 54.2v.3h.3zM66.2 54.2h.3v.3z"/>
<path d="M66.2 55v.3h.3zM66.2 55h.3v.3z"/>
<path d="M66.2 55.3v.2h.3zM66.2 55.3h.3v.2z"/>
<path d="M66.5 54.1v.4h.2zM66.5 54.1h.2v.4z"/>
<path d="M66.5 54.5v1h.2zM66.5 55.5h.2v.1z"/>
<path d="M80.8 53.3v1.2h.4zM80.8 53.3h.4v1.2z"/>
<path d="M79.3 54.5v.2h1.9zM79.3 54.5h1.9v.2z"/>
<path d="M79.3 55h1.9zM79.3 54.7v.3h1.9zM79.3 54.7h1.9v.3z"/>
<path d="M80.8 55v.6h.4zM80.8 55h.4v.6z"/>
<path d="M80.8 55.6v.5h.4zM80.8 55.6h.4v.5z"/>
<path d="M80.8 56.1l.4 .1zM80.8 56.1l.4 .1z"/>
<path d="M87 54.4v.7h.6zM87 54.4h.6v.7z"/>
<path d="M82.6 52.6v.2h.6zM82.6 52.6h.6v.2z"/>
<path d="M82.6 52.8v1.6h.6zM82.6 52.8h.6v1.6z"/>
<path d="M82.6 54.4h2.4zM82.6 54.4h2.4z"/>
<path d="M82.6 54.4v.3h2.4zM82.6 54.4h2.4v.3z"/>
<path d="M82.6 54.7v.4h2.4zM82.6 54.7h2.4v.4z"/>
<path d="M82.6 55.1v1.6h.6zM82.6 55.1h.6v1.6z"/>
<path d="M81.2 53.4v1.3h1.4zM81.2 53.4h1.4v1.3z"/>
<path d="M81.2 54.7h1.4zM81.2 54.7h1.4z"/>
<path d="M81.2 54.7v1.4h1.4zM81.2 54.7h1.4v1.4z"/>
<path d="M41.5 52.6v1.6h.6zM41.5 52.6h.6v1.6z"/>
<path d="M41.5 54.2v.7h.6zM41.5 54.2h.6v.7z"/>
<path d="M41.5 54.9v.2h.6zM41.5 54.9h.6v.2z"/>
<path d="M41.5 55.1v1.5h.6zM41.5 55.1h.6v1.5z"/>
<path d="M41.5 56.6h.6zM41.5 56.6h.6z"/>
</g>
<g fill="#4c4c4c" stroke="#4c4c4c" stroke-width=".17">
<path d="M85.9 89.7h.1z"/>
<path d="M85.8 89.9h.3l-.1 .1z"/>
<path d="M85.9 89.7l-.1 .2h.3zM85.9 89.7h.1l.1 .2z"/>
<path d="M85.8 89.9l.2 .1zM85.9 90h.1z"/>
</g>
<g fill="#e1e1e1" stroke="#e1e1e1" stroke-width=".17">
<path d="M85.9 90.3h.1z"/>
<path d="M85.8 90.4h.3l-.1 .1z"/>
<path d="M85.9 90.3l-.1 .1h.3zM85.9 90.3l.2 .1z"/>
<path d="M85.8 90.4l.1 .1h.1zM85.9 90.5h.1z"/>
</g>
<g fill="#959595" stroke="#959595" stroke-width=".17">
<path d="M85.9 90.8h.1z"/>
<path d="M85.8 91h.3l-.1 .1z"/>
<path d="M85.9 90.8l-.1 .2h.3zM85.9 90.8h.1l.1 .2z"/>
<path d="M85.8 91l.2 .1zM85.9 91.1h.1z"/>
</g>
<g font-size="4.4">
<text x="85.7" y="9.4">PRODUCED BY AN AUTODESK EDUCATIONAL PRODUCT</text>
<text x="282.6" y="42.4" transform="rotate(90 282.6 42.4)">PRODUCED BY AN AUTODESK EDUCATIONAL PRODUCT</text>
<text x="14.2" y="167.8" transform="rotate(-90 14.2 167.8)">PRODUCED BY AN AUTODESK EDUCATIONAL PRODUCT</text>
<text x="211.1" y="200.8" transform="rotate(180 211.1 200.8)">PRODUCED BY AN AUTODESK EDUCATIONAL PRODUCT</text>
</g>
<text font-size="2.6" x="230.3" y="128.2">SECTIONAL DOOR 2 SL (MOTORIZED)</text>
<g font-size="2.3">
<text x="255.6" y="106.4">NIHVA TECHNOLOGIES</text>
<text x="258.7" y="108.8">PVT. LTD.</text>
<text x="271.5" y="108.8">PUNE</text>
</g>
<g font-size="2.2">
<text x="227.6" y="16.2">DIMENSION :</text>
<text x="227.6" y="22.1">CLEAR WIDTH</text>
<text x="247.9" y="22.1">CLEAR HEIGHT</text>
<text x="269.4" y="22.1">QUANTITY</text>
<text x="231.8" y="28.7">2000 mm</text>
<text x="251" y="28.7">2200 mm</text>
<text x="273.4" y="28.7">01</text>
<text x="155.2" y="32.9">2800 Installation Depth</text>
<text x="227.6" y="39.9">TECHNICAL DATA :</text>
<text x="26.3" y="43.9">300 mm</text>
<text x="26.6" y="46.6">SPACE</text>
<text x="90.2" y="47.5">REQ. FOR MOTOR</text>
<text x="92.7" y="42.3">500mm FREE</text>
<text x="95.8" y="44.9">SPACE</text>
<text x="24.5" y="49.2">REQUIRED</text>
<text x="94" y="50.2">MOUNTING</text>
<text x="126.7" y="75.7">2200</text>
<text x="27.1" y="82.9">CLEAR</text>
<text x="28.4" y="80.3">2200</text>
<text x="124.9" y="81">HEIGHT</text>
<text x="125.4" y="78.4">CLEAR</text>
<text x="27" y="85.6">HEIGHT</text>
<text x="227.4" y="85.9">IMPORTANT NOTES:</text>
<text x="227.4" y="88.5">1. REQUIRED STRUCTURE FOR DOOR SHALL BE</text>
<text x="118.5" y="93.9">OUTSIDE</text>
<text x="143.5" y="93.9">INSIDE</text>
<text x="227.4" y="91">IN CLIENT'S SCOPE.</text>
<text x="227.6" y="93.6">2.SINGLE PHASE POWER SUPPLY REQUIRED AT</text>
<text x="227.5" y="96.1">DOOR LOCATION.</text>
<text x="227.6" y="98.7">3.ALL CIVIL WORK SHALL BE CLIENT'S SCOPE.</text>
<text x="52.1" y="107.2">2000 CLEAR WIDTH</text>
<text x="53.7" y="112">INSIDE ELEVATION</text>
<text x="132.9" y="109.3">SIDE VIEW</text>
<text x="49.7" y="118.7">2000 CLEAR WIDTH</text>
<text x="227.6" y="119.9">TITLE:</text>
<text x="227.3" y="138">CLIENT'S APPROVAL :</text>
<text x="57.5" y="147.3">PLAN</text>
<text x="136.9" y="149.3">75</text>
<text x="227.2" y="155.4">CLIENT - Mastpro Consulting Engineers Pvt.Ltd.</text>
<text x="227.5" y="160">PROJECT - Mars International India Pvt. Ltd.</text>
<text x="135.6" y="162.4">TRACK DETAILS</text>
<text x="227.3" y="164.3">SITE LOCATION - Khed city,Pune</text>
<text x="227.4" y="168.6">DWG. NO. : NIHVA/17-18/0405/R01</text>
<text x="227.6" y="172.9">SCALE: NTS</text>
<text x="246.7" y="172.8">WT:</text>
<text x="262.2" y="172.9">SHEET:1 OF 1</text>
<text x="269" y="168.6">REV- 1</text>
<text x="244.1" y="177.5">NAME</text>
<text x="257.9" y="177.5">DATE</text>
<text x="272.2" y="177.5">SIGN</text>
<text x="227.6" y="180.7">DRAWN</text>
<text x="228" y="183.9">CHECK</text>
<text x="241.9" y="183.9">PRADEEP</text>
<text x="242.8" y="180.8">OMKAR</text>
<text x="255.6" y="180.5">28-03-2018</text>
<text x="255.6" y="184">28-03-2018</text>
<text x="227.1" y="191.8">If any queries contact : design@nihva.com</text>
<text x="227.1" y="187.5">APPROVAL</text>
<text x="241.9" y="187.5">PRADEEP</text>
<text x="255.6" y="187.5">28-03-2018</text>
<text x="227.3" y="196.9">NOTE: ALL DIMENSIONS ARE IN mm</text>
</g>
<g font-size="1.9">
<text x="201.2" y="21.9">EXISTING ROOF/</text>
<text x="201.2" y="24.3">OTHER STRUCTURE</text>
<text x="54.5" y="39.9">STRUCTURE SHOULD</text>
<text x="54.5" y="42.2">BE RCC/PEB</text>
<text x="161" y="47.4">SUPPORT FOR</text>
<text x="67" y="48">SHAFT</text>
<text x="67.1" y="50.4">ASSEMBLY</text>
<text x="161.1" y="49.7">TRACK(CLIENT'S SCOPE)</text>
<text x="29.2" y="56.9">500</text>
<text x="123.3" y="57.3">HEADROOM</text>
<text x="125.8" y="59.6">SPACE</text>
<text x="127.5" y="54.9">500</text>
<text x="195.3" y="58.1">STOPPER</text>
<text x="92.4" y="61.8">GUIDE RAIL</text>
<text x="123.9" y="62">REQUIRED</text>
<text x="92.3" y="69.8">CONDUIT PIPE</text>
<text x="92.3" y="72.1">(CLIENT'S SCOPE)</text>
<text x="92.4" y="79.7">VISION PANEL</text>
<text x="92.9" y="83.6">ROPE FOR MANUAL</text>
<text x="145.7" y="81.1">PANEL</text>
<text x="145.9" y="78.7">42mm PUF</text>
<text x="92.9" y="85.9">EMERGENCY OPERATION</text>
<text x="95" y="89.4">CONTROL</text>
<text x="94.9" y="91.8">PANEL</text>
<text x="94.9" y="100.1">FFL</text>
<text x="150.9" y="100">FFL</text>
<text x="140.2" y="149.4">GUIDE RAIL</text>
<text x="166.4" y="146.9">EXISTING RCC/PEB</text>
<text x="166.4" y="149.3">STRUCTURE</text>
<text x="22.6" y="153.4">Installation Depth</text>
<text x="28.1" y="151">2800</text>
</g>
<g font-size="1.8">
<text x="257.1" y="111.5">Email:- info@nihva.com</text>
<text x="257.3" y="114.1">Website:- www.nihva.com</text>
</g>
<g font-size="1.7">
<text x="14.4" y="193.3">R01 (21-04-2018) - DOOR TYPE CHANGED FROM VERTICAL TO HORIZONTAL.</text>
<text x="14.4" y="195.7">COLOR- RAL 5002 ULTRAMARINE BLUE</text>
</g>
<g font-size="1.6">
<text x="227.8" y="76.6">ACCESSORIES-</text>
<text x="228.2" y="79.2">1. SAFETY EDGE SENSOR. 2. SAFETY PHOTOCELL</text>
<text x="81.7" y="111.7">EPDM BOTTOM RUBBER</text>
<text x="81.8" y="113.6">WITH SAFETY EDGE SENSOR</text>
</g>
<g font-size="1.5">
<text x="89.4" y="122.3">OUTSIDE</text>
<text x="90.2" y="130.5">INSIDE</text>
</g>
<g font-size="1.4">
<text x="227.7" y="43.7">COMPONENTS</text>
<text x="242.4" y="43.7">MATERIALS</text>
<text x="255.9" y="43.7">SPECIFICATIONS</text>
</g>
<g font-size="1.3">
<text x="255.2" y="47.4">42mm CFC- FREE POLYURETHANE</text>
<text x="227.6" y="48.9">DOOR PANELS</text>
<text x="244.1" y="48.9">GI &amp; PUF</text>
<text x="255.2" y="49.1">WITH 0.5mm THK, GI PRECOATED</text>
<text x="255.2" y="51.1">PANELS.</text>
<text x="227.6" y="57.5">DOOR HINGE</text>
<text x="254.4" y="56.6">HEAVY DUTY HINGES FOR INTERLOCKING</text>
<text x="254.4" y="58.3">OF PANELS</text>
<text x="227.5" y="64.8">SHAFT ASSEMBLY</text>
<text x="245.3" y="64.8">STD.</text>
<text x="254.4" y="64">TORSIONAL SPRING WITH SHAFT &amp;</text>
<text x="254.4" y="65.5">BEARING PLATES</text>
<text x="227.6" y="70.9">FINISH</text>
<text x="254.4" y="69.5">PANELS ARE IN STANDARD RAL 5002</text>
<text x="254.4" y="71.4">ULTRAMARINE BLUE</text>
</g>
</svg>
